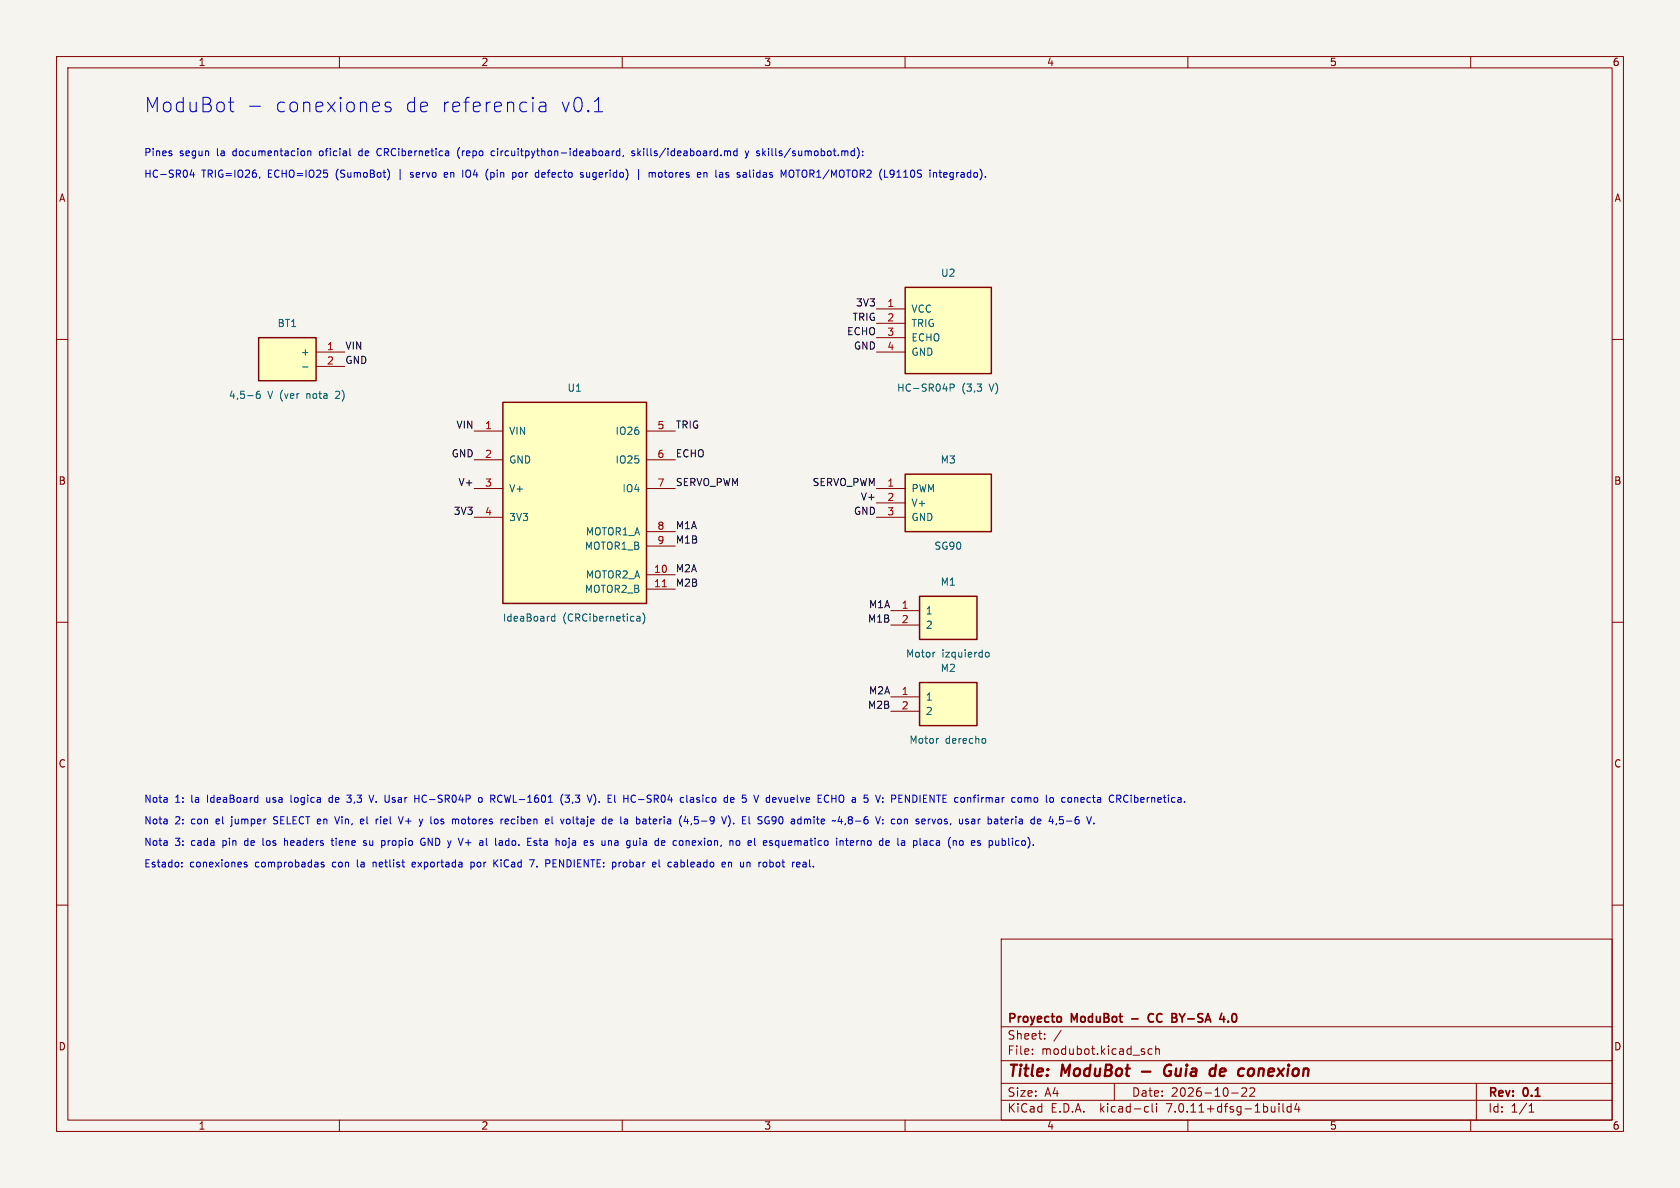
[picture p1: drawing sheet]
<svg xmlns="http://www.w3.org/2000/svg" width="297mm" height="210mm" viewBox="0 0 297 210" stroke-linecap="round" stroke-linejoin="round" font-family="sans-serif">
<path d="M0 0h297v210h-297z" fill="#f5f4ef" stroke="#f5f4ef" stroke-width=".18"/>
<g fill="none" stroke="#840000" stroke-width=".18">
<path d="M10 10h277v190h-277zM12 12h273v186h-273zM60 10v2M110 10v2M160 10v2M210 10v2M260 10v2M10 60h2M154.9 54.6h5.1M154.9 57.2h5.1M154.9 59.7h5.1M285 60h2"/>
<path d="M55.9 62.2h5.1M55.9 64.8h5.1M83.8 76.2h5.1M114.3 76.2h5.1M154.9 62.2h5.1M83.8 86.4h5.1M83.8 91.4h5.1M83.8 81.3h5.1M114.3 86.4h5.1M114.3 81.3h5.1M114.3 94h5.1M114.3 96.5h5.1"/>
<path d="M154.9 86.4h5.1M154.9 88.9h5.1M154.9 91.4h5.1M10 110h2M114.3 101.6h5.1M114.3 104.1h5.1M157.5 108h5.1M157.5 110.5h5.1M285 110h2M157.5 123.2h5.1M157.5 125.7h5.1M10 160h2"/>
<path d="M285 160h2M177 166h108v32h-108zM60 198v2M110 198v2M160 198v2M177 194.5h108M177 191.5h108M177 187.5h108M177 181.5h108M182.5 186.3v.1M182.5 185.5v.1M184.7 183.6v.1"/>
<path d="M184.7 182.8v.1M187.6 182.1l-1.3 2M197 191.5v3M202.6 195.6l.4 .1M203 196.5l-.4 .1M203.7 195.1v1.3l.2 .2M203.7 185.5l-.5-.1-.2 .3v.4l.1 .2h.6M204.3 185.5l.2-.1 .4 .1 .1 .9M204.3 184.9v1.5M204.5 195.1v.1M204.5 195.6v1M210 198v2"/>
<path d="M217.7 193.2h1.2M219.5 192.4l.6-.1 .2 .1 .1 .3-.9 1.1h.9M221 192.4l.5-.1 .2 .1 .1 .3-.9 1.1h.9M226.1 195.1v.1M226.1 195.6v1M226.8 195.1v1.3l.2 .2M228.2 195.7l-.4-.1-.3 .3v.4l.2 .2h.5M228.2 195.1v1.5M229.2 195l-.3 1.1h.9M229.6 195.6v1M260 198v2M261 191.5v6.5"/>
<path d="M270.3 196.6h.9M270.3 195.5l.4-.4v1.5"/>
</g>
<path d="M201.9 189.4h1.5M206.6 189.4h.4M206.9 188.2a1.13 1.13 0 0 0-1 .7 1.13 1.13 0 0 0 .2 1.2l.2 .1 .5-.1M214.3 188.9l.6 .1M214.7 190.1l-.2 .1M215 188.2l-.3 2M220.7 190a.53 .53 0 0 0 .8 0M221.6 189a.59 .59 0 0 0-.9 .3" fill="none" stroke="#840000" stroke-width=".4"/>
<path d="M187.6 179.8v.7M203.8 179.3a.74 .74 0 0 0-.9 .5 .74 .74 0 0 0 .6 .9l.3-.1M207.9 180l.2 .2-.2 .4M207.9 179.3v.5M216.3 179.7v1M215.6 180.2h1M217.1 180.5v.2" fill="none" stroke="#840000" stroke-width=".3"/>
<g fill="#ffffc2" stroke="#ffffc2" stroke-width=".18">
<path d="M160 83.8h15.3v10.2h-15.3z"/>
<path d="M162.6 105.4h10.1v7.6h-10.1z"/>
<path d="M162.6 120.7h10.1v7.6h-10.1z"/>
<path d="M45.7 59.7h10.2v7.6h-10.2z"/>
<path d="M160 50.8h15.3v15.2h-15.3z"/>
<path d="M88.9 71.1h25.4v35.6h-25.4z"/>
</g>
<path d="M45.7 59.7h10.2v7.6h-10.2zM160 50.8h15.3v15.2h-15.3zM88.9 71.1h25.4v35.6h-25.4zM160 83.8h15.3v10.2h-15.3zM162.6 105.4h10.1v7.6h-10.1zM162.6 120.7h10.1v7.6h-10.1z" fill="none" stroke="#840000" stroke-width=".25"/>
<g fill="none" stroke="#006464" stroke-width=".18">
<path d="M45.9 69.2h-.4a.86 .86 0 0 0 0 1.2l.5-.1v-.4l-.2-.3-.4 .1-.1 .2M53.5 64.9h1M168 68.6l.6-.1 .1-.2-.1-.3-.6-.1v1.3M98.1 108.5v1.3M98.1 109h-.4l-.2 .2 .1 .5h.5M112.6 109.7h.6M112.6 109h.5l.1 .8M113.2 109.3l-.6 .1M113.6 108.3a1.46 1.46 0 0 1 0 2M165.2 115.3h.1M174.2 115.5l.2-.2 .3 .1 .2 .1-.2 .6h-.3l-.2-.2M165.8 130.5h.1"/>
<path d="M174 130.5l.3 .3v.3l-.3 .3"/>
</g>
<path d="M117.1 103.7h.7" fill="none" stroke="#a90000" stroke-width=".18"/>
<g fill="none" stroke="#0000c2" stroke-width=".18">
<path d="M40.4 18.1h.9M40.7 17.2v2.2l.2 .2 .4 .2M44.1 18.8h2M69 18.2l-.6-.1-.3 .3 .1 .4 .8 .2 .2 .3-.2 .3-.2 .2-.7-.2M95.4 18.2l.3-.1 .7 .1 .1 .2v1.4M96.5 18.7l-.8 .1a.5 .5 0 0 0-.4 .5 .5 .5 0 0 0 .4 .5l.8-.2M105.1 19.8h1.4M30.3 27.2v.3M33.9 30l-.3 .9h.8M34.2 30.5v.8M45.9 31.3l-.1 .2M54.4 26.7v.8"/>
<path d="M54.4 26.8l.2-.1h.3l.1 .8M61.9 27.5h.1M63.5 26.7l-.1 .2 .1 .6M67 26.3a.68 .68 0 0 0-.4 .6 .68 .68 0 0 0 .4 .6M68.6 29.9a1.49 1.49 0 0 1 0 1.9M72.6 31.3h.1M72.7 30.5l-.1 .2 .1 .2M79 30.5h-.3l-.2 .2 .1 .6h.4M79.1 30.8l-.6 .1M81.3 26.1a1.46 1.46 0 0 0 0 1.9M82.4 30.2v1M86.2 31.8h.1"/>
<path d="M86.3 29.9h-.1M87.4 26.7h-.3l-.3 .2 .1 .6h.5M90.6 30.6l.4-.1 .2 .2-.1 .6h-.5M90.6 30.5v1.3M102.7 30.9l.4 .1 .1 .2-.2 .1h-.4M102.7 30.6h.4M103.7 30.5v.7l.4 .1M107.2 26.7h.4v.8M107.6 27.5h-.4M107.6 27h-.4M108.2 26.7v.8M108.6 26.7l-.4 .2"/>
<path d="M109.6 26.7h-.4l-.2 .2 .1 .6h.5M109.6 26.3v1.2M110.2 27.5l-.1 .2M112.2 26.7h-.3l-.2 .2v.1l.5 .2v.3h-.5M112.9 29.9v1.9M115.5 30.5l.4 .2v.6M116.5 30.6l-.1 .1 .1 .6M124.4 30.6l.2-.1 .3 .1 .1 .7M124.4 30.5v.8M128.3 31.3h.5M128.8 26.7l.4 .2v.6M128.8 30.6l-.3-.1-.2 .2 .1 .2 .4 .1"/>
<path d="M130.3 26.7h-.4l-.2 .2 .1 .6h.5M130.3 26.3v1.2M131.8 26.7l.3 .8M132.1 27.5l-.3 .4M132.4 26.7l-.3 .8M132.5 30.1v1.1l.2 .1M135 27l.3 .5M135.3 26.7l-.5 .5M139.7 30.1h.1a.43 .43 0 0 1 .5 .4v.4a.42 .42 0 0 1-.4 .5 .42 .42 0 0 1-.4-.5v-.4zM151.5 26.1a1.46 1.46 0 0 1 0 1.9M152.5 27.4v.1M152.5 26.7v.2"/>
<path d="M158.1 30.6l-.3 .3-.3-.1-.2-.2 .2-.5h.3l.2 .1a.84 .84 0 0 1-.3 1.1h-.2M166 30.5h.5M166.2 30.1v1.1l.3 .1M167.4 30.6l-.4-.1-.2 .2 .1 .6h.5M167.4 30.8l-.6 .1M32.2 153.1v.2M32.2 152.5v.1M40.7 146.1h.1M43.6 152.5l-.3-.1-.1 .2v.2l.4 .1v.3h-.4M45.5 141h.1M45.6 140.6v1.2M45.6 141.8h-.1"/>
<path d="M46.5 148.2v1.1l.2 .1M48.4 145.6h.1M48.6 144.4l-.2 .2 .2 .4M50.3 148.2v1.2M50.7 148.6l-.4 .1M51.4 140.6v1l.2 .2M57.2 152.5l-.3-.1-.1 .2v.2l.4 .1v.3h-.4M58.5 148.6h.5M58.6 141h-.3l-.1 .2v.5l.4 .1M58.7 148.2v1.1l.3 .1M59.2 144.4l.4 1.2 .4-1.2M61.3 140.6h.8l-.4 .4 .3 .1"/>
<path d="M62 141.8h-.5M63.8 145.6h.5M63.8 144.9l.3-.1 .2 .3-.6 .1M64.7 148.7l-.3-.1-.1 .2v.2l.4 .1v.3h-.4M65.2 140.6l.5 1.2 .4-1.2M66 152.4v.9M66.1 152.4l-.1 .1M67.3 144.4v.1M67.3 144.8v.8M67.8 148.6l.3 .2v.4l-.3 .2M70.4 144.4l.5 1.2 .4-1.2M73.3 152.4h-.3l-.1 .2v.6l.4 .1"/>
<path d="M73.3 141.2h.8M73.5 152.7l-.6 .1M74.1 140.6v1.2M74.4 148.9l.1 .4 .3 .1 .4-.1v-.4h-.3M75.1 148.2h-.5l-.2 .5M81 144.9l.1 .7M81.7 144.9l-.1 .1 .1 .6M82.3 149h1M83.3 152.5l.3-.1 .2 .1M83.3 152.4v1.3M83.8 153.1l-.2 .2-.3-.1M84.6 141.1l.2-.1 .4 .1 .1 .5-.2 .2h-.3l-.2-.1z"/>
<path d="M86 149.3l.2 .1M87.5 152.5l.5 .8M88 141.3l.1 .3 .3 .2M88 152l-.7 .7M88.4 140.6l-.3 .1-.1 .4M89.3 145.2l.6-.1-.1-.2-.3-.1-.2 .2 .1 .6h.4M89.6 148.6l-.2 .2v.4l.2 .2M90.6 144.8l-.2 .2v.4l.2 .2M93.6 152h.8l-.5 1.3M94.9 148.7l-.3-.1-.2 .2v.2l.5 .1v.3h-.5M95.3 148.6h.5M95.5 148.2v1.2"/>
<path d="M97 152l.2 .2v.3l-.2 .2M97.6 144.4v1.1l.2 .1M99.5 140.4a1.46 1.46 0 0 0 0 1.9M99.9 140.6h.8l-.5 .4 .4 .2v.5l-.2 .1-.5-.1M100 148.7v.6M100.6 148.2v.1M100.6 148.6v1.1l-.2 .2M101.3 144.4v1.1l.2 .1M105 140.4a1.46 1.46 0 0 1 0 1.9M107.7 145.6h.5M107.7 144.9l.3-.1 .2 .3-.6 .1M108.7 148.7h.5"/>
<path d="M108.7 149.4h.6M109.3 148.9l-.6 .1M109.4 152.4v.9M109.7 152.4l-.3 .3M112.1 140.6l.2 .1M112.3 141.7l-.2 .1M113.9 148.6l-.2 .1M113.9 149l-.2 .1 .2 .3M114.6 144.8h.5M114.9 145.6h.2M115.8 152.4l.2 .3-.6 .1M115.9 153.2l-.1 .1"/>
<path d="M116.5 152v1.1l.2 .2M119.2 153.2h.6M119.2 152.5h.5l.1 .8M119.8 152.7l-.6 .1M121.4 140.6v1l.2 .2M122.1 141h.5v.8M122.3 145.6l-.2 .2M122.6 141.3h-.4l-.2 .2 .2 .3h.4M122.7 145.5l.2 .1h.4M123.4 144.4h-.6l-.1 .6 .2-.1h.4M128.1 152.4l.1 .3-.6 .1M128.2 153.2l-.1 .1"/>
<path d="M128.8 152.5l.2-.1 .3 .1v.8M128.8 152.4v.9M128.9 144.4l.2 .6-.2 .9M129.3 141h.4l.1 .3-.6 .1M129.7 145.5v.1M129.7 141.8h-.4M132.7 148.6h-.3l-.2 .2 .1 .6h.4M132.8 148.9l-.6 .1M134.1 140.6l-.4 1.2M134.2 145l.4 .1 .1 .3-.2 .2h-.3M134.2 144.4h.5M136.1 153.2h.5"/>
<path d="M136.1 152.5h.5M136.1 152v1.3M137.8 144.5l-.1 .4 .1 .6M138.8 149.3l-.2 .1h-.3M138.8 148.6v.8M142 152.5h.5v.8M142.5 152.7l-.4 .1-.2 .2 .2 .3 .4-.1M147.1 141.2h.7M147.1 140.6v1.2M147.8 140.6v1.2M150.2 144.4h.2l.3 .2-.3 .3M150.2 144.9h.2"/>
<path d="M150.3 149l.6-.1v-.2l-.4-.1-.2 .2 .1 .6h.5M150.4 144.9l.3 .3v.2l-.1 .2h-.4M151.2 145.2h1M151.5 148.6v.8M151.8 148.6l-.3 .2M157.6 145.4l.2 .2h.4M158.2 144.9l-.4-.1-.2 .2M158.7 148.2v1.1l.2 .1M158.9 141.2h.4M159.3 145l-.2-.2-.3 .1-.1 .1 .1 .6h.3l.2-.2M159.4 148.7h.5M159.5 140.6h-.6v1.2h.6"/>
<path d="M159.9 148.9l-.4 .1-.2 .1 .2 .3h.4M163.3 149v.4M165.7 148.6l.3 .1 .1 .7M166 144.8l.3 .1 .2 .1-.1 .5-.4 .1M166.1 149.4h-.4M166.1 148.9l-.4 .1M171.7 149l.6-.1v-.2l-.4-.1-.2 .2 .1 .6h.5M176.6 149.3l-.4 .1M176.6 148.6v.8M179 144.8h.2M179.6 144.4v.1M179.6 144.8v.8"/>
<path d="M179.8 148.6l.3 .1M180.1 149.4h-.3M181.9 141l.4 .2v.6M182.9 141h.3l.3 .2v.4l-.3 .2h-.3l-.1-.2zM186.8 145.6l-.1 .2M187.3 145.5l.5 .1M187.9 144.4h-.6v.6l.5-.1M189 141h.3l.1 .2v.5l-.4 .1M190.7 145v.5M192.3 141.8h.5M192.3 141h.5M200.6 141h.3l.3 .2-.1 .6h-.5"/>
<path d="M200.6 140.6v1.2"/>
</g>
<g font-size="3.5" fill="#0000c2">
<text x="25.4" y="20.1">ModuBot</text>
<text x="48.4" y="20.1">conexiones</text>
<text x="71.3" y="20.1">de referencia</text>
<text x="98.7" y="20.1">v0.1</text>
</g>
<g font-size="2.8" fill="#840000">
<text x="178" y="190.9">Title:</text>
<text x="187.7" y="190.9">ModuBot</text>
<text x="207.4" y="190.9">Guia</text>
<text x="216.3" y="190.9">de</text>
<text x="222.2" y="190.9">conexion</text>
</g>
<g font-size="2.1" fill="#840000">
<text x="178" y="184">Sheet:</text>
<text x="178" y="181.2">Proyecto</text>
<text x="189.5" y="181.2">ModuBot</text>
<text x="200.7" y="181.2">-</text>
<text x="204.3" y="181.2">CC</text>
<text x="209" y="181.2">BY-SA</text>
<text x="218.1" y="181.2">4.0</text>
<text x="178" y="186.7">File:</text>
<text x="184.1" y="186.7">modubot.kicad_sch</text>
<text x="178" y="196.9">KiCad</text>
<text x="178" y="194.1">Size:</text>
<text x="184.7" y="194.1">A4</text>
<text x="185.7" y="196.9">E.D.A.</text>
<text x="194.6" y="196.9">kicad-cli</text>
<text x="200" y="194.1">Date:</text>
<text x="206.5" y="196.9">7.0.11+dfsg-1build4</text>
<text x="207" y="194.1">2026-10-22</text>
<text x="263" y="194.3">Rev:</text>
<text x="263" y="196.9">Id:</text>
<text x="267.1" y="196.9">1/1</text>
<text x="269.4" y="194.3">0.1</text>
</g>
<g font-size="1.8" fill="#840000">
<text x="35" y="11.9">1</text>
<text x="85" y="11.9">2</text>
<text x="135" y="11.9">3</text>
<text x="185" y="11.9">4</text>
<text x="235" y="11.9">5</text>
<text x="285" y="11.9">6</text>
<text x="10.3" y="35.9">A</text>
<text x="285.3" y="35.9">A</text>
<text x="10.3" y="85.9">B</text>
<text x="285.3" y="85.9">B</text>
<text x="10.3" y="135.9">C</text>
<text x="285.3" y="135.9">C</text>
<text x="10.3" y="185.9">D</text>
<text x="285.3" y="185.9">D</text>
<text x="35" y="199.9">1</text>
<text x="85" y="199.9">2</text>
<text x="135" y="199.9">3</text>
<text x="185" y="199.9">4</text>
<text x="235" y="199.9">5</text>
<text x="285" y="199.9">6</text>
</g>
<g font-size="1.8" fill="#0000c2">
<text x="25.4" y="27.7">Pines</text>
<text x="31.7" y="27.7">segun</text>
<text x="38.4" y="27.7">la</text>
<text x="41.4" y="27.7">documentacion</text>
<text x="56.9" y="27.7">oficial</text>
<text x="64.1" y="27.7">de</text>
<text x="67.5" y="27.7">CRCibernetica</text>
<text x="81.9" y="27.7">(repo</text>
<text x="88.1" y="27.7">circuitpython-ideaboard,</text>
<text x="113.2" y="27.7">skills/ideaboard.md</text>
<text x="133.5" y="27.7">y</text>
<text x="135.6" y="27.7">skills/sumobot.md):</text>
<text x="25.4" y="31.5">HC-SR04</text>
<text x="35.6" y="31.5">TRIG=IO26,</text>
<text x="47.5" y="31.5">ECHO=IO25</text>
<text x="59.6" y="31.5">(SumoBot)</text>
<text x="70.8" y="31.5">|</text>
<text x="73.2" y="31.5">servo</text>
<text x="79.4" y="31.5">en</text>
<text x="82.8" y="31.5">IO4</text>
<text x="87.1" y="31.5">(pin</text>
<text x="92.1" y="31.5">por</text>
<text x="96.3" y="31.5">defecto</text>
<text x="104.5" y="31.5">sugerido)</text>
<text x="114.6" y="31.5">|</text>
<text x="117" y="31.5">motores</text>
<text x="125.8" y="31.5">en</text>
<text x="129.2" y="31.5">las</text>
<text x="133.2" y="31.5">salidas</text>
<text x="141.2" y="31.5">MOTOR1/MOTOR2</text>
<text x="158.8" y="31.5">(L9110S</text>
<text x="167.9" y="31.5">integrado).</text>
<text x="25.4" y="142">Nota</text>
<text x="30.9" y="142">1:</text>
<text x="33.9" y="142">la</text>
<text x="36.9" y="142">IdeaBoard</text>
<text x="47.6" y="142">usa</text>
<text x="52.1" y="142">logica</text>
<text x="59" y="142">de</text>
<text x="62.4" y="142">3,3</text>
<text x="66.6" y="142">V. Usar</text>
<text x="75" y="142">HC-SR04P</text>
<text x="86.5" y="142">o</text>
<text x="88.8" y="142">RCWL-1601</text>
<text x="101.4" y="142">(3,3</text>
<text x="106.4" y="142">V).</text>
<text x="110.2" y="142">El</text>
<text x="113.1" y="142">HC-SR04</text>
<text x="123.4" y="142">clasico</text>
<text x="131.3" y="142">de</text>
<text x="134.7" y="142">5</text>
<text x="137.1" y="142">V devuelve</text>
<text x="148.7" y="142">ECHO a</text>
<text x="157.3" y="142">5</text>
<text x="159.7" y="142">V: PENDIENTE</text>
<text x="173.9" y="142">confirmar</text>
<text x="184.2" y="142">como</text>
<text x="190.5" y="142">lo</text>
<text x="193.4" y="142">conecta</text>
<text x="202.1" y="142">CRCibernetica.</text>
<text x="25.4" y="149.6">Nota</text>
<text x="25.4" y="145.8">Nota</text>
<text x="30.9" y="149.6">3:</text>
<text x="30.9" y="145.8">2:</text>
<text x="33.9" y="149.6">cada</text>
<text x="33.9" y="145.8">con</text>
<text x="38.5" y="145.8">el</text>
<text x="39.6" y="149.6">pin</text>
<text x="41.4" y="145.8">jumper</text>
<text x="43.7" y="149.6">de</text>
<text x="47.1" y="149.6">los</text>
<text x="49" y="145.8">SELECT en</text>
<text x="51.1" y="149.6">headers</text>
<text x="59.7" y="149.6">tiene</text>
<text x="60.4" y="145.8">Vin,</text>
<text x="65" y="145.8">el</text>
<text x="65.5" y="149.6">su</text>
<text x="67.9" y="145.8">riel</text>
<text x="68.9" y="149.6">propio</text>
<text x="72.2" y="145.8">V+</text>
<text x="76.1" y="149.6">GND y</text>
<text x="76.1" y="145.8">y</text>
<text x="78.2" y="145.8">los</text>
<text x="82.2" y="145.8">motores</text>
<text x="83.2" y="149.6">V+</text>
<text x="87.1" y="149.6">al</text>
<text x="90.1" y="149.6">lado.</text>
<text x="91" y="145.8">reciben</text>
<text x="95.9" y="149.6">Esta</text>
<text x="99.1" y="145.8">el</text>
<text x="101.2" y="149.6">hoja</text>
<text x="102.1" y="145.8">voltaje</text>
<text x="106.4" y="149.6">es</text>
<text x="109.6" y="145.8">de</text>
<text x="109.7" y="149.6">una</text>
<text x="113" y="145.8">la</text>
<text x="114.3" y="149.6">guia</text>
<text x="116" y="145.8">bateria</text>
<text x="119.5" y="149.6">de</text>
<text x="122.9" y="149.6">conexion,</text>
<text x="123.8" y="145.8">(4,5-9</text>
<text x="131.6" y="145.8">V).</text>
<text x="133.1" y="149.6">no</text>
<text x="135.3" y="145.8">El</text>
<text x="136.6" y="149.6">el</text>
<text x="138.3" y="145.8">SG90</text>
<text x="139.5" y="149.6">esquematico</text>
<text x="144.4" y="145.8">admite</text>
<text x="152" y="145.8">~4,8-6</text>
<text x="152.6" y="149.6">interno</text>
<text x="159.9" y="145.8">V: con</text>
<text x="160.4" y="149.6">de</text>
<text x="163.8" y="149.6">la</text>
<text x="166.8" y="149.6">placa</text>
<text x="167.3" y="145.8">servos,</text>
<text x="173.2" y="149.6">(no</text>
<text x="175.1" y="145.8">usar</text>
<text x="177.5" y="149.6">es</text>
<text x="180.4" y="145.8">bateria</text>
<text x="180.8" y="149.6">publico).</text>
<text x="188.2" y="145.8">de</text>
<text x="191.6" y="145.8">4,5-6</text>
<text x="25.4" y="153.4">Estado:</text>
<text x="33.5" y="153.4">conexiones</text>
<text x="45.2" y="153.4">comprobadas</text>
<text x="59" y="153.4">con</text>
<text x="63.6" y="153.4">la</text>
<text x="66.6" y="153.4">netlist</text>
<text x="73.7" y="153.4">exportada</text>
<text x="84.3" y="153.4">por</text>
<text x="88.5" y="153.4">KiCad</text>
<text x="95.1" y="153.4">7.</text>
<text x="98.1" y="153.4">PENDIENTE:</text>
<text x="110.1" y="153.4">probar</text>
<text x="117.5" y="153.4">el</text>
<text x="120.4" y="153.4">cableado</text>
<text x="130.1" y="153.4">en</text>
<text x="133.6" y="153.4">un</text>
<text x="137" y="153.4">robot</text>
<text x="143.2" y="153.4">real.</text>
</g>
<g font-size="1.8" fill="#006464">
<text x="166.3" y="49.1">U2</text>
<text x="49" y="58">BT1</text>
<text x="161" y="55.5">VCC</text>
<text x="161" y="58">TRIG</text>
<text x="53.1" y="63.1">+</text>
<text x="161" y="60.6">ECHO</text>
<text x="161" y="63.1">GND</text>
<text x="40.4" y="70.7">4,5-6</text>
<text x="47.3" y="70.7">V (ver</text>
<text x="54.5" y="70.7">nota</text>
<text x="59.8" y="70.7">2)</text>
<text x="100.2" y="69.4">U1</text>
<text x="158.5" y="69.4">HC-SR04P</text>
<text x="170" y="69.4">(3,3</text>
<text x="175.1" y="69.4">V)</text>
<text x="89.9" y="77.1">VIN</text>
<text x="108.7" y="77.1">IO26</text>
<text x="89.9" y="82.1">GND</text>
<text x="108.7" y="82.1">IO25</text>
<text x="166.2" y="82.1">M3</text>
<text x="89.9" y="87.2">V+</text>
<text x="109.9" y="87.2">IO4</text>
<text x="161" y="87.2">PWM</text>
<text x="161" y="89.8">V+</text>
<text x="89.9" y="92.3">3V3</text>
<text x="103.5" y="94.8">MOTOR1_A</text>
<text x="161" y="92.3">GND</text>
<text x="103.3" y="97.4">MOTOR1_B</text>
<text x="165.1" y="97.4">SG90</text>
<text x="103.3" y="105">MOTOR2_B</text>
<text x="103.5" y="102.5">MOTOR2_A</text>
<text x="166.2" y="103.7">M1</text>
<text x="88.8" y="110.1">IdeaBoard</text>
<text x="99.5" y="110.1">(CRCibernetica)</text>
<text x="163.6" y="108.8">1</text>
<text x="163.6" y="111.4">2</text>
<text x="160.1" y="116.4">Motor</text>
<text x="166.2" y="119">M2</text>
<text x="166.5" y="116.4">izquierdo</text>
<text x="163.6" y="124.1">1</text>
<text x="160.7" y="131.7">Motor</text>
<text x="163.6" y="126.6">2</text>
<text x="167.1" y="131.7">derecho</text>
</g>
<g font-size="1.8" fill="#0f0f0f">
<text x="149.7" y="59.3">ECHO</text>
<text x="150.6" y="56.8">TRIG</text>
<text x="151.2" y="54.3">3V3</text>
<text x="61" y="61.9">VIN</text>
<text x="61" y="64.4">GND</text>
<text x="150.9" y="61.9">GND</text>
<text x="80.6" y="75.9">VIN</text>
<text x="119.4" y="75.9">TRIG</text>
<text x="79.7" y="80.9">GND</text>
<text x="119.4" y="80.9">ECHO</text>
<text x="81" y="86">V+</text>
<text x="119.4" y="86">SERVO_PWM</text>
<text x="143.5" y="86">SERVO_PWM</text>
<text x="152.1" y="88.6">V+</text>
<text x="80.1" y="91.1">3V3</text>
<text x="119.4" y="93.6">M1A</text>
<text x="150.9" y="91.1">GND</text>
<text x="119.4" y="96.2">M1B</text>
<text x="119.4" y="101.3">M2A</text>
<text x="119.4" y="103.8">M2B</text>
<text x="153.5" y="107.6">M1A</text>
<text x="153.3" y="110.1">M1B</text>
<text x="153.3" y="125.4">M2B</text>
<text x="153.5" y="122.8">M2A</text>
</g>
<g font-size="1.8" fill="#a90000">
<text x="156.8" y="54.4">1</text>
<text x="156.8" y="56.9">2</text>
<text x="156.8" y="59.4">3</text>
<text x="57.7" y="62">1</text>
<text x="57.7" y="64.5">2</text>
<text x="156.8" y="62">4</text>
<text x="85.7" y="75.9">1</text>
<text x="116.1" y="75.9">5</text>
<text x="85.7" y="81">2</text>
<text x="116.1" y="81">6</text>
<text x="85.7" y="86.1">3</text>
<text x="116.1" y="86.1">7</text>
<text x="156.8" y="86.1">1</text>
<text x="156.8" y="88.6">2</text>
<text x="85.7" y="91.2">4</text>
<text x="116.1" y="93.7">8</text>
<text x="156.8" y="91.2">3</text>
<text x="115.5" y="101.3">10</text>
<text x="116.1" y="96.3">9</text>
<text x="115.5" y="103.9">11</text>
<text x="159.3" y="107.7">1</text>
<text x="159.3" y="110.2">2</text>
<text x="159.3" y="122.9">1</text>
<text x="159.3" y="125.5">2</text>
</g>
</svg>
